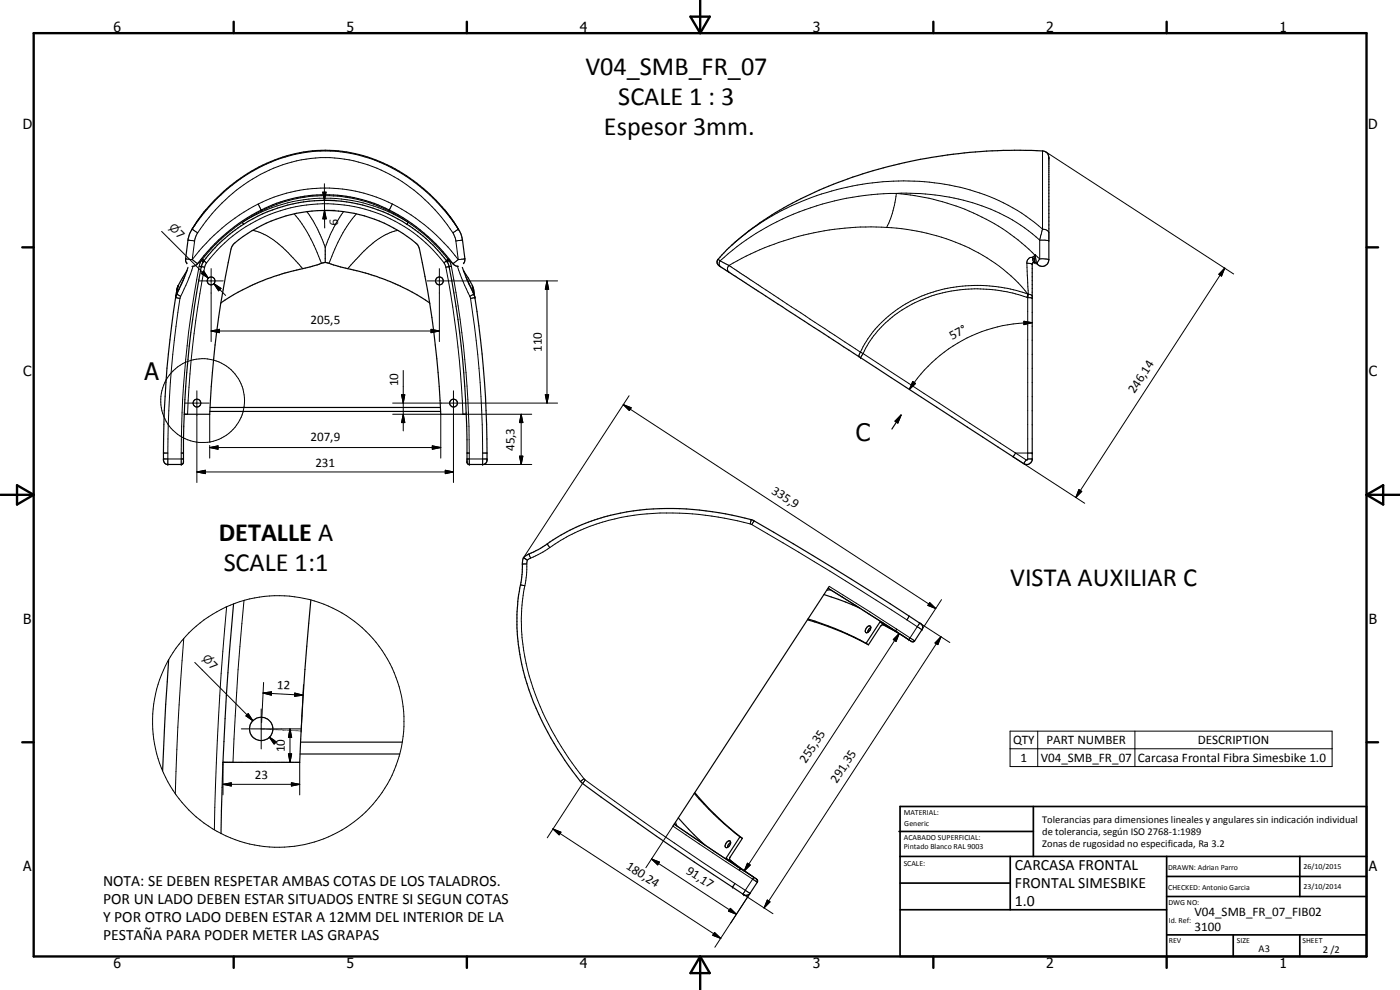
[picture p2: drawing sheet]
<svg xmlns="http://www.w3.org/2000/svg" width="420mm" height="297mm" viewBox="0 0 420 297" stroke-linecap="round" stroke-linejoin="round" font-family="sans-serif">
<g fill="none" stroke="#000" stroke-width=".35">
<path d="M56.1 79l-.4-.8v-.6l.7-5.5a12.1 12.1 0 0 1 2.6-5.5 51.8 51.8 0 0 1 13.2-13.1 42.7 42.7 0 0 1 50.8 0 48.4 48.4 0 0 1 15.3 16.6l.5 2 .7 5.5-.1 .9-.3 .5M57.6 79.9l1.5-.5a51.8 51.8 0 0 1 29.8-20.1 44.2 44.2 0 0 1 38.4 10.7 73.5 73.5 0 0 1 9.1 9.5l1.2 .4M97.6 78.7l2.5 .8a114.5 114.5 0 0 1 17 5l5.2 2.4 6.6 4M97.6 78.7l-3.8 1.2a73.2 73.2 0 0 0-26.3 10.1l-1.2 .9M97.6 74.3v4.4M218.2 74.8a92.4 92.4 0 0 1 22.2-15.2 137.4 137.4 0 0 1 24.7-9.2l3.2-.8a146.4 146.4 0 0 1 17.8-3.3 138.1 138.1 0 0 1 27.5-.9l.8 .6 .4 1.3v30.6a2.06 2.06 0 0 1-1.6 2 2.06 2.06 0 0 1-2.3-1l-.8-.2-.3 .5v58.8a1.69 1.69 0 0 1-2.6 1.1l-90.5-58.8a1.9 1.9 0 0 1-1.4-2.3zM56.1 81.2l-2.8 4.8-.5 2.9a286.1 286.1 0 0 0-3.7 49.4l.3 .7 .7 .4h4.5l.3-.3a300.3 300.3 0 0 1 5.8-59.9 43.2 43.2 0 0 1 19.6-15.7 45.2 45.2 0 0 1 54.3 15.7 290.2 290.2 0 0 1 5.6 59.9l.5 .3h4.4l1-.8a293 293 0 0 0-3.7-49.7l-.3-2.2a11.6 11.6 0 0 0-2.3-4.4l-.7-1.1M56.4 80.2l-2 5.2M138.8 80.2l2 5.2M55.3 124.3h7.6a268.6 268.6 0 0 1 6.7-50.4 24.9 24.9 0 0 1 8.8-6.2 42.4 42.4 0 0 1 47 5.8l.2 .4a266.8 266.8 0 0 1 6.7 50.4h7.6M63 123.4h69.2M63.1 122.3h69.1"/>
<path d="M270.4 124.5l-1 2.4-.8-.5zM270.4 124.5l-2.7 4.2M157.1 167.3l1.2-.8 3.3-1.6a63.9 63.9 0 0 1 18.8-9.5 83.1 83.1 0 0 1 45.9 .9 777.7 777.7 0 0 1 50.4 31.2l.2 .5-.1 .7-2.3 3.6a1.26 1.26 0 0 1-1.8-.4l-24.2-15.4M157.1 167.3l-.4 1.9a35 35 0 0 1-1.1 9.2l-.5 6a67.9 67.9 0 0 0 8.3 33.5 86.9 86.9 0 0 0 11.4 17.2 857.3 857.3 0 0 0 48.9 33.5l1.2-.3 2.4-3.6a1.32 1.32 0 0 0-1-1.5l-24-15.9M157.1 167.3l1.2 .8M247.3 178.4l6.5 2.2 4.2 1.8M248.9 175.9l-46.9 72M249.3 177l-1.2 .1M50.6 197.9l-.9 13.4-.9 20M70.1 181.2l-2.2 27.5a845.6 845.6 0 0 0-1.6 41.4M93.3 180l-1.8 20.9-1.6 27.8h-23M242.3 186a91.4 91.4 0 0 1 18.3 7.5"/>
<path d="M242.5 185.7a89.4 89.4 0 0 1 17.4 7.3M259.9 193l.7 .5M260.3 188.1a.63 .63 0 0 1 1-.1 .63 .63 0 0 1-.1 .9 .98 .98 0 0 1-1.4 .8l-.1-.8zM261.4 188.3l-.7 .6-.3 .9M264.1 186.6l1.4 .9h-.8l-.4 .4-3.7 5.6M264.1 186.6l-4.2 6.4M264.1 186.6l5.5 3.3M265 187.4l3.9 2.1 3.7 2.4M90.1 226.2h29.9M90.2 222.7h30.5M208.4 238a92.9 92.9 0 0 0 13.7 13.1M208.5 237.8a88.7 88.7 0 0 0 14.3 13.7"/>
<path d="M202.7 246.7l.4 1.1M203.6 245.4l4.7 5 3.2 3.1M217.9 257.5l5.2 3.7M218.1 252.7l.8-.4a1.19 1.19 0 0 1 .1 1.4 1.19 1.19 0 0 1-1.3 .5l-.1-.5zM219 257.9l7.1 5.2M219.3 252.8l-.7 .6-.3 .9M222.1 251.1l.7 .4M222.1 251.1l-4.2 6.4M222.8 251.5l-3.7 5.6a.91 .91 0 0 0 .2 1.3l-1.4-.9M223.2 268.4h.1"/>
<circle cx="63.4" cy="84.3" r="1.17"/>
<circle cx="131.9" cy="84.3" r="1.18"/>
<circle cx="59.1" cy="121" r="1.16"/>
<circle cx="136.1" cy="120.9" r="1.17"/>
<circle cx="78.4" cy="218.7" r="3.5"/>
</g>
<g fill="none" stroke="#000" stroke-width=".3">
<path d="M96.8 57.7h1.1l-.5 2.4zM97.4 55.1v5M269 58a63 63 0 0 1 38.5 10.4l4.5 3.7M269 58a79.6 79.6 0 0 0-52.9 20.3M269 58a29.2 29.2 0 0 1-2.9 10.2M269 58a69.7 69.7 0 0 1 23.2 5.9 58.2 58.2 0 0 1 18.4 12.7M312.9 45.3v23.4M313.9 45.6l56.3 36.6M48.5 69.4l14 14M55.7 77.6l2 .3M56.2 78.9l-.2 .3M56.4 72.1l2 .2"/>
<path d="M57.6 68.7l-.1 .4M57.6 68.7l1.7 1.1M57.6 68.7a50.8 50.8 0 0 1 34-22.9 44.9 44.9 0 0 1 37.3 12.7 60.6 60.6 0 0 1 8.7 10.2M57.7 77.9l1.6 1.2M57.9 79.9l-1.6 4.6-2.1 4.4M58.4 72.3l-.7 5.6M59.3 79.1h.1M59.3 69.8a49.3 49.3 0 0 1 31.1-21.8 42.3 42.3 0 0 1 33.9 9.1 55.8 55.8 0 0 1 11.6 12.7M59.3 69.8l-.5 .9-.4 1.6M59.8 79.9l.6 .1M59.8 79.9a296.5 296.5 0 0 0-5.4 56M60.4 78.2l.6 .3"/>
<path d="M60.4 78.2l-.6 1.7M60.4 78.2l-1 .8M60.5 77.6l.3 .2M60.7 77.9l1.3 1M60.7 77.9l-.3 .3M60.8 77.8l.5 .3M60.8 77.8l-.1 .1M61 78.5h.1M61.2 78.3h.1M61.8 63l-4.2 5.7M62 78.9a44.6 44.6 0 0 1 71.3 0M62 78.9l-.6 1.3"/>
<path d="M72.7 66.7l.4 .6M72.7 66.7a46.3 46.3 0 0 1 49.8 0M72.7 66.7a51.6 51.6 0 0 0-11.9 11.1M73.1 67.3h.1M75.8 69.1a24.2 24.2 0 0 1 12.1 8.2l3 3.3M77.5 61.2l.9 1.8M77.5 61.2a57.3 57.3 0 0 0-19.8 16.7M77.5 61.2a44.6 44.6 0 0 1 40.3 0M78.4 63l.1 .3M78.4 63h.1M78.5 63.3l-5.8 3.4M78.5 63.3a42.3 42.3 0 0 1 38.2 0"/>
<path d="M88.3 64.2a45.4 45.4 0 0 1 8.2 14.8M92.1 63.5l.4 .5a41.4 41.4 0 0 1 5.1 10.3l2.5-6 3-4.8M97.4 60.1v3M97.4 60.1h3.1M97.4 63.1l.5 2.6h-1zM97.4 63.1v5.3M97.4 63.1h3.1M107 64.2a43.1 43.1 0 0 0-8.2 14.8M116.7 63.3l5.8 3.4M117.8 61.2l-1.1 2.1M117.8 61.2a57.7 57.7 0 0 1 19.7 16.7M119.4 69.1a20.3 20.3 0 0 0-10.2 6.3l-4.9 5.2"/>
<path d="M122.1 67.3h.1M122.5 66.7a49.1 49.1 0 0 1 12 11.2M122.5 66.7l-.4 .6M133.3 78.9l.5 1.3M133.5 63l4.1 5.7M134 78.3h.1M134.5 77.9l-1.2 1M134.5 77.9l.3 .3M134.7 77.6l-.8 .5M134.8 78.2l1 .8M134.8 78.2l-.6 .3M134.8 78.2l.7 1.7"/>
<path d="M135.5 79.9l-1.7 .3M135.5 79.9a289.4 289.4 0 0 1 5.3 56M135.9 69.8l.9 2.5M135.9 79.1h.1M136.8 72.3l.7 5.6M137.3 79.9l1.2 3.5 2.5 5.5M137.5 77.9l-1.5 1.2M137.6 68.7l.1 .4M137.6 68.7l-1.7 1.1M138.8 72.1l-2 .2M139.1 78.9l.1 .3M139.5 77.6l-2 .3"/>
<path d="M215.5 77.8l.6 .5M216.1 78.3l2.7 1.4M216.1 78.3l-.3 1 .5 .8M218.8 79.7l39.4 26M218.8 79.7a1.27 1.27 0 0 0 .1 2M218.8 79.7a85.1 85.1 0 0 1 31.6-10.9 70.7 70.7 0 0 1 43.3 7.1 48.7 48.7 0 0 1 14.8 12.4M308.2 79h1l.6 .4M308.2 79l.4 9.3M309.9 77.2l.5 .8M309.9 77.2l-1.1 .3-.5 .6-.1 .9M310.6 76.6h.1M310.6 76.6l-.7 .6"/>
<path d="M310.7 76.6l-.2 2.1a1.3 1.3 0 0 1-.6-1.5M310.7 76.5v.1M310.7 76.5l-.1 .1M310.7 76.5l.2 2.4M310.7 76.5l1.3 1.2M310.9 78.9h.1M312 77.7l2.7 .2M312 72.1l2.8 .2M312 77.7l-.5 .8-.1 .9M312 72.1v5.6M312.9 68.7a60.4 60.4 0 0 0-37-14.3 78.3 78.3 0 0 0-56.2 19.1M312.9 68.7l-.9 3.4"/>
<path d="M312.9 68.7a1.64 1.64 0 0 1 1.9 1.1M314.7 77.9h.1M52.9 88.6l-.2 .7 1.3 .2M52.9 88.5l-.2 .5M53 88.3h.1M53 88.3l1.2 .6M53 88.3l-.1 .3M53.5 85.6h.1M53.5 85.6l-.5 2.7M54 89.5a302.2 302.2 0 0 0-3.6 46.4M54.2 88.9l-.2 .6M54.4 85.4l-1.5 3.1"/>
<path d="M55.3 83.2l-2.3 5.1M59.7 84.3h7.3M60.4 80h.1M60.4 80l1 .2M60.4 82l.7-.7 1.4 2.1zM61.1 81.3l1.4 2.1-2.1-1.4zM61.4 80.2a286.7 286.7 0 0 0-5.1 44.1M63.4 99.3l2.5-.5v1zM63.4 99.3h68.5M63.4 80.6v21.9M64.2 85.1l2.1 1.4-.7 .7zM64.2 85.1l3.5 3.5"/>
<path d="M128.2 84.3h39.1M129.4 98.8l2.5 .5-2.5 .5zM131.9 80.6v21.9M133.8 80.2a286.7 286.7 0 0 1 5.1 44.1h20.7M134.8 80h.1M139.9 83.2l2.3 5.1M140.8 85.4l1.4 2.9M141 88.9l.2 .6M141.2 89.5a300.1 300.1 0 0 1 3.7 46.4M141.8 85.6h.1M141.8 85.6l.4 2.7M142.2 88.3h.1"/>
<path d="M142.2 88.3l-1.2 .6M142.2 88.3l.1 .2M142.3 88.6l.2 .7M142.3 88.5l.1 .5M142.5 89.3h.1M142.5 89.3l-1.3 .2M164.2 84.3l.5 2.5h-1.1zM164.2 84.3v36.6M307.3 96.4l2.5 .4-2.5 .6zM308.2 89.2l-4.3-1.3-6.1-1a43.9 43.9 0 0 0-15.8 1.2 35.4 35.4 0 0 0-22.2 16.4l-.8 1.6M308.2 89.2l.2 .1M308.4 89.3l1.4 .2"/>
<path d="M308.4 89.3v48.5l-.5 .2M308.5 88.3a42.8 42.8 0 0 0-42.6 7.2l-.7 .6a29.6 29.6 0 0 0-7 9.6M308.5 88.3l-.3 .9M308.5 88.3h.1M308.6 88.3a1.02 1.02 0 0 1 1.2 .6M308.6 88.3l-.2 1M309.8 89.5h.1M309.8 96.8a43.8 43.8 0 0 0-36.9 20M367.6 80.4l-1 2.4-.8-.5zM367.6 80.4l-44.7 68.9M59.1 117.3v27.5M120.5 118.4h1l-.5 2.5z"/>
<path d="M121 111.2v18.1M136.1 117.3v27.5M163.6 118.4h1.1l-.5 2.5zM188.8 118.7l-31.7 48.6M258.2 105.7l.8 .4M258.2 105.7l-.4 .9v.5M258.3 107.3h.1M259 106.1l48.9 31.9M259 106.1l-.7 1.2M273.9 114.5l.9 .6-1.9 1.7zM49.1 137.7h6M49.1 135.9h1.3"/>
<path d="M50.4 139.4h.1M50.4 135.9v3.5M54.4 139.4h.1M54.4 135.9v3.5M54.4 135.9h.7M55.4 120.9h7.4M62.9 134.3l2.5-.5v1zM62.9 134.3h69.4M62.9 124.3v8.4M62.9 133.6v3.9M117.8 120.9h49.5M117.8 124.3h14.5v13.2"/>
<path d="M121 124.3l.5 2.5h-1zM129.7 133.8l2.6 .5-2.6 .5zM140.2 137.7h6M140.2 135.9h.6M140.8 139.4h.1M140.8 135.9v3.5M144.9 139.4h.1M144.9 135.9h1.3M144.9 135.9v3.5M144.9 139.4h14.7M155.9 136.9h1l-.5 2.5zM156.4 124.3l.5 2.5h-1z"/>
<path d="M156.4 124.3v15.1M187.1 121.4l2.3 .9-.5 .9zM187.1 121.4l93.7 61.2M304.1 137l21.4 14M304.1 137h.1M307.9 138l-.7 1.1M308.4 137.7h1.4M309.8 135.9h.1M309.8 137.7h.1M309.8 135.9h-5l-.7 1.1M59.1 141.6l2.5-.5v1zM59.1 141.6h77"/>
<path d="M133.6 141.1l2.5 .5-2.5 .5zM225.1 157.2l.5 .2M225.1 157.2a83.7 83.7 0 0 0-43.4-.8 57.7 57.7 0 0 0-18.8 9.3l-3.7 1.8M225.5 155.9l-.4 1.3M225.6 157.4a1006.6 1006.6 0 0 1 46.5 28.6M226.3 156.3h.1M226.3 156.3l-.7 1.1M323.8 146.9l.8 .5-1.7 1.9zM156.2 175.5l1.3 .3M157.5 175.8a59.9 59.9 0 0 0 4.6 36.2 96.4 96.4 0 0 0 13.1 21.6M158.1 169.2h-1.4M158.7 166.2l.5 1.3"/>
<path d="M159.2 167.5l-.2 .1a1.12 1.12 0 0 0-.9 1.3l-.1 3.6-.5 3.3M164.2 163.2l.8 1.1M248.5 176.5l20.3 12.9 .3-.6M248.9 175.9l20.2 12.9M282.6 179.9l-5.9 9M55.1 191.6l-1.7 26.6-.8 19.9M58.5 198.8l17.4 17.4M68 182a917.8 917.8 0 0 0-3.7 67M73.2 180.2l-1.8 20.8-1.5 27.7M265 187.4l3.9 2.1 3.7 2.4M265.5 187.5h.1M269.1 188.8l4 2.6"/>
<path d="M269.9 190.1l-1 2.3-.8-.5zM269.9 190.1l-46.6 71.3M272.1 186l3.2 2M272.7 191.9h.1M272.9 184.9l-.8 1.1M273.1 191.4l-.4 .5M273.1 191.4l1.4 .9M275.3 188l1.4 .9M275.3 188l-2.2 3.4M276 186.9h.1M276 186.9l-.7 1.1M276 186.9l9.1 5.9"/>
<path d="M276.7 188.9h.1M279 180.8l1.8 1.8-2.3-.9zM282.4 191.1l-.9 2.3-.9-.5zM282.4 191.1l-53.1 81.3M72.4 218.7h17.8M74.2 214.5l1.7 1.7M74.5 214.1l1.4 2.1-2.1-1.4zM78.4 212.7v12M78.9 207.9l2.6-.3-.1 1zM78.9 207.9l12 .7M79.1 204.8l-.6 12M79.8 218.8h.1"/>
<path d="M80.1 218.8h.1M80.5 218.8h.1M80.8 218.8h.1M81.2 218.9h.1M81.6 218.9h.1M81.9 218.9h.1M82.2 218.9h.1M82.6 218.9h.1M83 218.9h.1M83.3 218.9h.1M83.6 219h.1M84 219h.1"/>
<path d="M84.4 219h.1M84.7 219h.1M85 219.1h.1M85.4 219.1h.1M85.8 219.1h.1M86.1 219.1h.1M86.5 219.1h.1M86.8 219.1h.1M87 218.7l.5 2.5h-.9zM87 218.7v10M87.2 219.2h.1M87.5 219.2h.1"/>
<path d="M87.9 219.2h.1M88.2 219.2h.1M88.5 207.9l2.4 .7-2.5 .3zM88.6 219.2h.1M88.9 219.2h.1M89.3 219.2h.1M89.7 219.3h.1M90 219.3h.1M90.4 219.3h.1M91.1 205.4l-.7 13.9M303.1 219.4h96.7v10.6h-96.7zM311.4 219.4v10.6"/>
<path d="M340.6 219.4v10.6M66.9 235.3l2.5-.4v.9zM66.9 228.7h.1M66.9 235.3h23M66.9 228.7v9.8M67.3 228.7h.1M67.6 228.7h.1M67.9 228.7h.1M68.3 228.7h.1M68.7 228.7h.1M69 228.7h.1M69.3 228.7h.1"/>
<path d="M69.7 228.7h.1M70.1 228.7h.1M70.4 228.7h.1M70.7 228.7h.1M71.1 228.7h.1M71.4 228.7h.1M71.8 228.7h.1M72.1 228.7h.1M72.5 228.7h.1M72.8 228.7h.1M73.2 228.7h.1M73.5 228.7h.1"/>
<path d="M73.9 228.7h.1M74.2 228.7h.1M74.6 228.7h.1M74.9 228.7h.1M75.3 228.7h.1M75.6 228.7h.1M76 228.7h.1M76.3 228.7h.1M76.7 228.7h.1M77 228.7h.1M77.4 228.7h.1M77.7 228.7h.1"/>
<path d="M78.1 228.7h.1M78.4 228.7h.1M78.8 228.7h.1M79.1 228.7h.1M79.4 228.7h.1M79.8 228.7h.1M80.2 228.7h.1M80.5 228.7h.1M80.8 221.2l2.2 1.4-.7 .7zM80.8 228.7h.1M80.8 221.2l1.4 1.3M80.8 221.2l1.4 .8"/>
<path d="M80.8 221.2l1.4 2M81.2 228.7h.1M81.6 228.7h.1M81.9 228.7h.1M82.2 228.7h.1M82.6 228.7h.1M83 228.7h.1M83.3 228.7h.1M83.6 228.7h.1M84 228.7h.1M84.4 228.7h.1M84.7 228.7h.1"/>
<path d="M85 228.7h.1M85.4 228.7h.1M85.8 228.7h.1M86.1 228.7h.1M86.4 228.7h.1M86.6 226.2h.9l-.5 2.5zM86.8 228.7h.1M87.2 228.7h.1M87.4 234.9l2.5 .4-2.5 .5zM87.4 228.7h.1M87.8 228.7h.1M88.2 228.7h.1"/>
<path d="M88.5 228.7h.1M88.8 228.7h.1M89.2 228.7h.1M89.6 228.7h.1M89.9 228.7v9.8M174.2 234.4v.1M175.2 233.6l-1 .8M175.2 233.6l.4 .4M175.6 234l-11.4 17.4M175.6 234l22.3 15.9 22.6 15.2M303.1 224.7h96.7M165.9 248.7l2.4 1-.5 .8z"/>
<path d="M165.9 248.7l50.4 32.9M195.5 257.7l2.4 1-.5 .8zM195.5 257.7l25.5 16.6M202.3 247.3l19.9 13.3-.3 .6M219 257.9l7.1 5.2M219.2 258.4h.1M224.3 259l.9 .5-1.9 1.9zM193.8 260.3l8.2-12.4 19.9 13.3M214.4 279.8l1.9 1.8-2.4-1zM219.2 272.5l1.8 1.8-2.4-.9zM219.8 266.2h.1M220.5 265.1l-.7 1.1"/>
<path d="M220.5 265.1l3.2 2M221.9 261.2l4 2.6M223.7 267.1l-.7 1.2 9 5.9M223.7 267.1l1.4 1M225.1 268.1l-5.8 8.9M225.1 268.1l-10.6 16.1M225.9 263.8l1.3 .9M225.9 263.8l-2.2 3.3M226.3 263.2l-.4 .6M227.2 264.7h.1M230.3 270l.8 .6-1.8 1.8z"/>
<circle cx="60.8" cy="120.2" r="12.6"/>
<circle cx="83.5" cy="216.5" r="37.7"/>
</g>
<g fill="#000">
<circle cx="314.8" cy="47.3" r=".18"/>
<circle cx="310.4" cy="78.7" r=".18"/>
<circle cx="223.2" cy="268.4" r=".18"/>
<circle cx="227.1" cy="263.8" r=".18"/>
</g>
<g fill="none" stroke="#000" stroke-width=".71">
<path d="M10.1 9.9h400v277.1h-400zM70.1 6.5v3.4M140.1 6.5v3.4M207.2 5h5.8l-2.9 4.9zM210.1 0v9.9M280.1 6.5v3.4M350.1 6.5v3.4M6.7 74.2h3.4M410.1 74.2h3.5M.1 148.5h10M5.1 145.6l5 2.9-5 2.9zM410.1 148.5h10"/>
<path d="M410.1 148.5l5-2.9v5.8zM6.7 222.7h3.4M410.1 222.7h3.5M70.1 287v3.4M140.1 287v3.4M210.1 287v10M210.1 287l2.9 5h-5.8zM280.1 287v3.4M350.1 287v3.4"/>
</g>
<g fill="none" stroke="#000" stroke-width=".51">
<path d="M269.8 249.5h40.3M270.1 242h140v45h-140zM270.1 257h140M303.2 257v16M310.1 242v15M350.1 257v30M390.1 257v12M270.1 265h33.1M270.1 273h80M350.1 269h60M350.1 263h60M350.1 280.5h60"/>
<path d="M370.1 280.5v6.5M390.1 280.5v6.5"/>
</g>
<g fill="#000">
<path d="M96.8 57.7h1.1l-.5 2.4zM97.4 63.1l.5 2.6h-1zM61.1 81.3l1.4 2.1-2.1-1.4zM63.4 99.3l2.5-.5v1zM64.2 85.1l2.1 1.4-.7 .7zM129.4 98.8l2.5 .5-2.5 .5zM164.2 84.3l.5 2.5h-1.1zM307.3 96.4l2.5 .4-2.5 .6zM367.6 80.4l-1 2.4-.8-.5zM120.5 118.4h1l-.5 2.5zM163.6 118.4h1.1l-.5 2.5zM273.9 114.5l.9 .6-1.9 1.7z"/>
<path d="M62.9 134.3l2.5-.5v1zM121 124.3l.5 2.5h-1zM129.7 133.8l2.6 .5-2.6 .5zM155.9 136.9h1l-.5 2.5zM156.4 124.3l.5 2.5h-1zM187.1 121.4l2.3 .9-.5 .9zM270.4 124.5l-1 2.4-.8-.5zM59.1 141.6l2.5-.5v1zM133.6 141.1l2.5 .5-2.5 .5zM323.8 146.9l.8 .5-1.7 1.9zM269.9 190.1l-1 2.3-.8-.5zM279 180.8l1.8 1.8-2.3-.9z"/>
<path d="M282.4 191.1l-.9 2.3-.9-.5zM74.5 214.1l1.4 2.1-2.1-1.4zM78.9 207.9l2.6-.3-.1 1zM88.5 207.9l2.4 .7-2.5 .3zM66.9 235.3l2.5-.4v.9zM80.8 221.2l2.2 1.4-.7 .7zM86.6 226.2h.9l-.5 2.5zM87.4 234.9l2.5 .4-2.5 .5zM87 218.7l.5 2.5h-.9zM165.9 248.7l2.4 1-.5 .8zM195.5 257.7l2.4 1-.5 .8zM224.3 259l.9 .5-1.9 1.9z"/>
<path d="M219.2 272.5l1.8 1.8-2.4-.9zM230.3 270l.8 .6-1.8 1.8zM214.4 279.8l1.9 1.8-2.4-1z"/>
</g>
<g font-size="7.9">
<text x="175.7" y="22.6">V04_SMB_FR_07</text>
<text x="185.5" y="31.6">SCALE 1 : 3</text>
<text x="181.3" y="40.6">Espesor 3mm.</text>
<text x="65.6" y="162.2">DETALLE A</text>
<text x="67.1" y="171.2">SCALE 1:1</text>
<text x="303.2" y="175.7">VISTA AUXILIAR C</text>
</g>
<g font-size="7.2">
<text x="43.4" y="114.1">A</text>
<text x="256.9" y="132.2">C</text>
</g>
<g font-size="4.7">
<text x="304.6" y="261.1">CARCASA FRONTAL</text>
<text x="30.9" y="265.7">NOTA: SE DEBEN RESPETAR AMBAS COTAS DE LOS TALADROS.</text>
<text x="304.6" y="266.5">FRONTAL SIMESBIKE</text>
<text x="30.9" y="271.1">POR UN LADO DEBEN ESTAR SITUADOS ENTRE SI SEGUN COTAS</text>
<text x="304.6" y="271.9">1.0</text>
<text x="30.9" y="276.5">Y POR OTRO LADO DEBEN ESTAR A 12MM DEL INTERIOR DE LA</text>
<text x="30.9" y="281.9">PESTAÑA PARA PODER METER LAS GRAPAS</text>
</g>
<g font-size="4.2">
<text x="34" y="9.6">6</text>
<text x="104" y="9.6">5</text>
<text x="174" y="9.6">4</text>
<text x="244" y="9.6">3</text>
<text x="314" y="9.6">2</text>
<text x="384" y="9.6">1</text>
<text x="6.8" y="38.7">D</text>
<text x="410.6" y="38.7">D</text>
<text x="7" y="112.9">C</text>
<text x="410.8" y="112.9">C</text>
<text x="7" y="187.1">B</text>
<text x="410.8" y="187.1">B</text>
<text x="7" y="261.4">A</text>
<text x="410.8" y="261.4">A</text>
<text x="34" y="290.4">6</text>
<text x="104" y="290.4">5</text>
<text x="174" y="290.4">4</text>
<text x="244" y="290.4">3</text>
<text x="314" y="290.4">2</text>
<text x="384" y="290.4">1</text>
</g>
<g font-size="3.9">
<text x="99" y="65.7" transform="rotate(90 99 65.7)">9</text>
<text x="52.6" y="70.4" transform="rotate(45 52.6 70.4)">7</text>
<text x="93.2" y="97.2">205,5</text>
<text x="162.6" y="105.6" transform="rotate(-90 162.6 105.6)">110</text>
<text x="285.7" y="102.1" transform="rotate(-28 285.7 102.1)">57°</text>
<text x="119.5" y="115.9" transform="rotate(-90 119.5 115.9)">10</text>
<text x="340.5" y="118.4" transform="rotate(-57 340.5 118.4)">246,14</text>
<text x="93.2" y="132.2">207,9</text>
<text x="154.4" y="135.3" transform="rotate(-90 154.4 135.3)">45,3</text>
<text x="94.6" y="140.1">231</text>
<text x="231.3" y="147.8" transform="rotate(33 231.3 147.8)">335,9</text>
<text x="62.5" y="199.8" transform="rotate(45 62.5 199.8)">7</text>
<text x="83" y="206.6" transform="rotate(3 83 206.6)">12</text>
<text x="85.5" y="225.7" transform="rotate(-90 85.5 225.7)">10</text>
<text x="304" y="223.3">QTY</text>
<text x="314.1" y="223.3">PART NUMBER</text>
<text x="359.4" y="223.3">DESCRIPTION</text>
<text x="76.4" y="233.8">23</text>
<text x="241.9" y="229.2" transform="rotate(-57 241.9 229.2)">255,35</text>
<text x="306.3" y="228.6">1</text>
<text x="312.3" y="228.6">V04_SMB_FR_07</text>
<text x="341.5" y="228.7">Carcasa Frontal Fibra Simesbike 1.0</text>
<text x="251.1" y="235.2" transform="rotate(-57 251.1 235.2)">291,35</text>
<text x="187.7" y="260.4" transform="rotate(33 187.7 260.4)">180,24</text>
<text x="205.7" y="261.8" transform="rotate(33 205.7 261.8)">91,17</text>
<text x="358.5" y="275">V04_SMB_FR_07_FIB02</text>
<text x="358.5" y="279.4">3100</text>
</g>
<g font-size="3.3">
<text x="50.6" y="68.5" transform="rotate(45 50.6 68.5)">⌀</text>
<text x="60.5" y="197.8" transform="rotate(45 60.5 197.8)">⌀</text>
</g>
<g font-size="3.1">
<text x="312.7" y="246.8">Tolerancias para dimensiones lineales y angulares sin indicación individual</text>
<text x="312.7" y="250.4">de tolerancia, según ISO 2768-1:1989</text>
<text x="312.7" y="254">Zonas de rugosidad no especificada, Ra 3.2</text>
<text x="377.7" y="285.6">A3</text>
<text x="397" y="285.9">2 /2</text>
</g>
<g font-size="2.4">
<text x="271.2" y="244.4">MATERIAL:</text>
<text x="271.3" y="252">ACABADO SUPERFICIAL:</text>
<text x="271.4" y="247.9">Generic</text>
<text x="271.3" y="254.6">Pintado Blanco RAL 9003</text>
<text x="271.2" y="259.7">SCALE:</text>
<text x="350.6" y="261">DRAWN: Adrian Parro</text>
<text x="391.2" y="260.6">26/10/2015</text>
<text x="350.6" y="267">CHECKED: Antonio Garcia</text>
<text x="391.2" y="266.7">23/10/2014</text>
<text x="350.6" y="271.4">DWG NO:</text>
<text x="350.8" y="276.9">Id. Ref:</text>
<text x="350.8" y="282.8">REV</text>
<text x="371.2" y="282.9">SIZE</text>
<text x="390.9" y="282.9">SHEET</text>
</g>
</svg>
